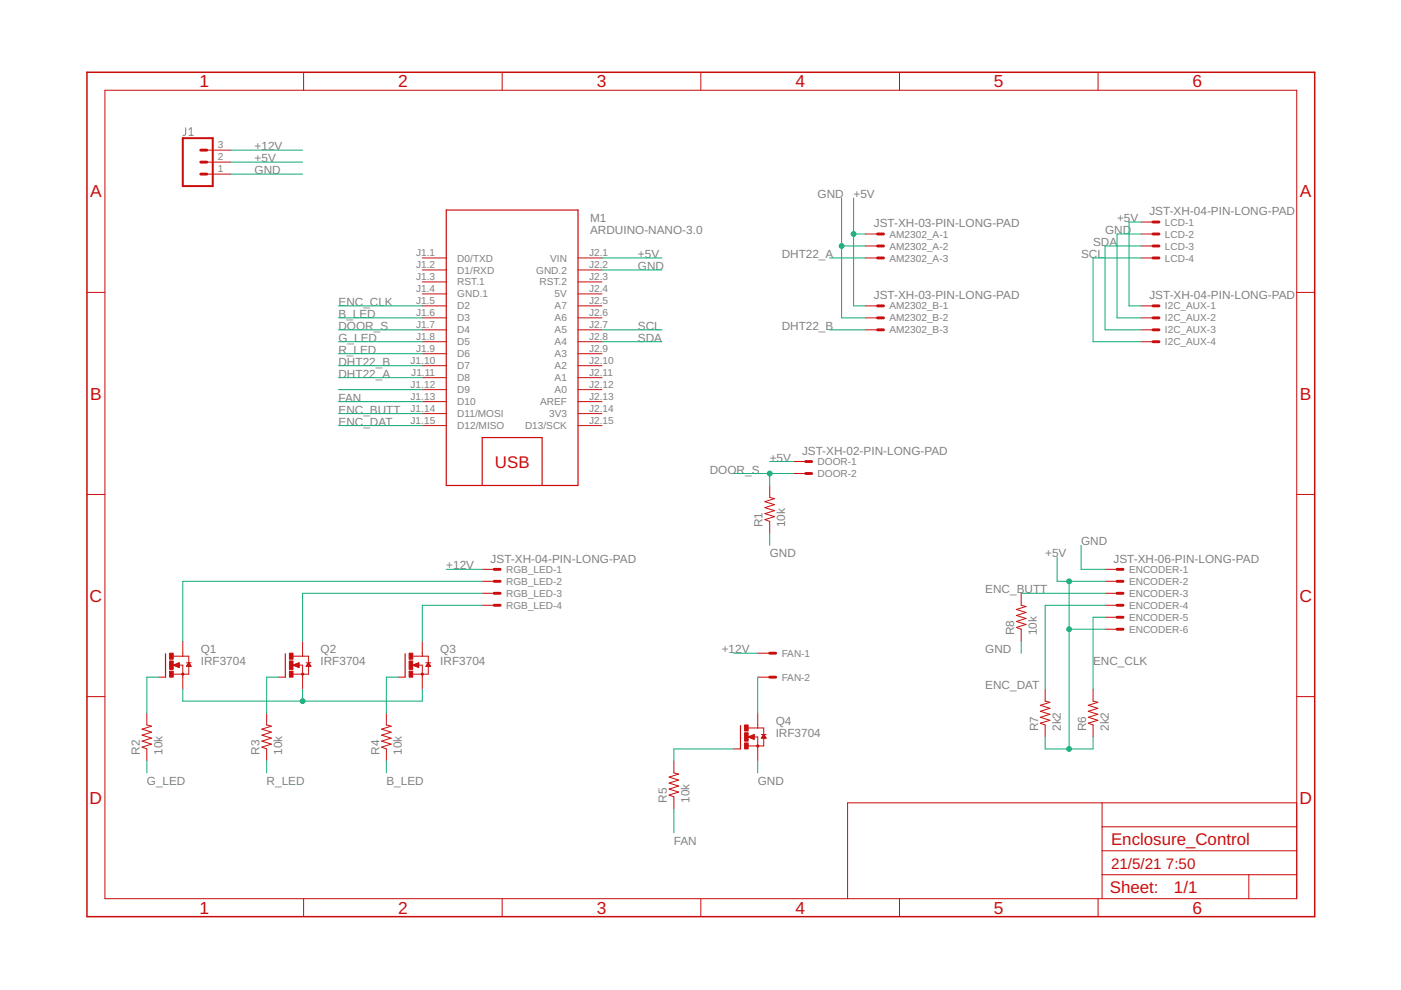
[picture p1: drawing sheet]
<svg xmlns="http://www.w3.org/2000/svg" width="297mm" height="210mm" viewBox="0 0 297 210" stroke-linecap="round" stroke-linejoin="round" font-family="sans-serif">
<path d="M39.4 27.1l-.1 1.4-.5 .2M40.1 28.7h.9M40.1 27.5l.4-.4v1.6" fill="none" stroke="#808080" stroke-width=".21"/>
<g fill="none" stroke="#c90d0c" stroke-width=".21">
<path d="M22.2 19.1h252.7v171.4h-252.7zM64.4 15.3v3.8M106.5 15.3v3.8M148.6 15.3v3.8M190.7 15.3v3.8M232.8 15.3v3.8M43.8 36.9h5.1M43.8 34.4h5.1M43.8 31.8h5.1M89.5 54.7h5.1M89.5 57.2h5.1M89.5 59.8h5.1"/>
<path d="M122.6 54.7h5M122.6 57.2h5M122.6 59.8h5M183.5 54.7h2.6M183.5 49.6h2.6M183.5 52.2h2.6M241.9 54.7h2.6M241.9 49.6h2.6M241.9 52.2h2.6M241.9 47.1h2.6M18.4 62h3.8M89.5 62.3h5.1"/>
<path d="M89.5 64.9h5.1M89.5 67.4h5.1M89.5 69.9h5.1M89.5 72.5h5.1M89.5 75h5.1M89.5 77.5h5.1M122.6 62.3h5M122.6 64.9h5M122.6 67.4h5M122.6 69.9h5M122.6 72.5h5M122.6 75h5"/>
<path d="M122.6 77.5h5M183.5 64.9h2.6M183.5 67.4h2.6M183.5 69.9h2.6M241.9 64.9h2.6M241.9 67.4h2.6M241.9 69.9h2.6M241.9 72.5h2.6M274.9 62h3.8M89.5 80.1h5.1M89.5 82.6h5.1M89.5 85.2h5.1"/>
<path d="M89.5 87.7h5.1M89.5 90.2h5.1M122.6 80.1h5M122.6 82.6h5M122.6 85.2h5M122.6 87.7h5M122.6 90.2h5M168.3 97.9h2.5M18.4 104.8h3.8M163.2 102.9v2.6l1 .2-2 .7 2 .6-2 .6 2 .7-2 .6 2 .6-2 .7 1 .4v2.5M168.3 100.4h2.5M274.9 104.8h3.8"/>
<path d="M36.7 139.1h3.3v1.4M38.8 136v3.1M62.1 139.1h3.3v1.4M64.2 136v3.1M87.5 139.1h3.3v1.4M89.5 136v3.1M102.2 120.7h2.6M102.2 123.3h2.6M102.2 125.8h2.6M102.2 128.3h2.6M160.7 138.5h2.5M216.5 125.8v2.5l1 .3-2 .6 2 .7-2 .6 2 .6-2 .7 2 .6-2 .6 1 .4v2.6"/>
<path d="M234.3 120.7h2.5M234.3 123.3h2.5M234.3 125.8h2.5M234.3 128.3h2.5M234.3 130.9h2.5M234.3 133.4h2.5M18.4 147.7h3.8M31.1 151.2v2.5l1.1 .3-2.1 .6 2.1 .6-2.1 .7 2.1 .6-2.1 .6 2.1 .7-2.1 .6 1 .4v2.5M33.7 143.6h1.4M36.7 141l1.3-.5v1zM36.8 141h2v5.1M37 140.9h1"/>
<path d="M37.1 141.2h.9M37.3 140.8h.7M37.4 141.3h.6M37.6 140.7h.4M37.7 141.4h.3M37.9 140.6h.1M38 141.5h.1M39.5 140.5h1M39.6 141.2h.8M39.7 141h.7M39.8 140.9h.5M39.8 140.8h.4"/>
<path d="M39.9 140.7h.2M40 140.6h.1M40 141.2v1.7h-3.3M40 140.5l.5 .8h-1zM56.5 151.2v2.5l1.1 .3-2.1 .6 2.1 .6-2.1 .7 2.1 .6-2.1 .6 2.1 .7-2.1 .6 1 .4v2.5M59.1 143.6h1.4M62.1 141l1.3 .5M62.1 141l1.3-.5v1M62.1 141h2.1v5.1M62.4 140.9h1M62.5 141.2h.9M62.7 140.8h.7"/>
<path d="M62.8 141.3h.6M63 140.7h.4M63.1 141.4h.3M63.3 140.6h.1M63.4 141.5h.1M64.9 140.5h1M65 141.2h.8M65.1 141h.7M65.2 140.9h.5M65.2 140.8h.4M65.3 140.7h.2M65.4 140.6h.1"/>
<path d="M65.4 141.2v1.7h-3.3M65.4 140.5l.5 .8h-1zM81.9 151.2v2.5l1 .3-2 .6 2 .6-2 .7 2 .6-2 .6 2 .7-2 .6 1 .4v2.5M84.5 143.6h1.4M87.5 141l1.3-.5v1zM87.5 141h2v5.1M87.8 140.9h1M87.8 141.2h1M88.1 140.8h.7M88.2 141.3h.6M88.4 140.7h.4M88.5 141.4h.3"/>
<path d="M88.7 140.6h.1M88.8 141.5h.1M90.3 140.5h1M90.4 141.2h.8M90.5 141h.7M90.6 140.9h.5M90.6 140.8h.4M90.7 140.7h.2M90.8 140.6h.1M90.8 141.2v1.7h-3.3M90.8 140.5l.5 .8h-1zM155.6 158.8h1.4"/>
<path d="M158.6 156.3l1.3-.6v1.1zM158.6 154.3h3.3v1.4M158.7 156.2h1.2M158.9 156.4h1M159 156.1h.9M159.2 156.5h.7M159.3 156h.6M159.5 156.6h.4M159.6 155.9h.3M159.8 156.3h.9v5M159.8 156.7h.1M159.9 155.8h.1"/>
<path d="M160.7 143.6h2.5M160.7 151.2v3.1M161.4 155.7h1M161.4 156.5h1M161.5 156.4h.8M161.6 156.2h.6M161.7 156.1h.5M161.8 156h.3M161.8 155.9h.2M161.9 156.4v1.8h-3.3M161.9 155.7l.5 .8h-1zM161.9 155.8h.1"/>
<path d="M221.6 146.1v2.6l1 .2-2 .6 2 .7-2 .6 2 .6-2 .7 2 .6-2 .6 1 .4v2.6M231.8 146.1v2.6l1 .2-2.1 .6 2.1 .7-2.1 .6 2.1 .6-2.1 .7 2.1 .6-2.1 .6 1.1 .4v2.6M274.9 147.7h3.8M142.9 161.3v2.6l1 .2-2 .7 2 .6-2 .6 2 .7-2 .6 2 .6-2 .7 1 .4v2.5M233.7 170.2v20.3M233.7 175.3h41.2M274.9 170.2h-95.2v20.3M64.4 190.5v3.9M106.5 190.5v3.9M148.6 190.5v3.9M190.7 190.5v3.9M232.8 190.5v3.9"/>
<path d="M233.7 185.5h41.2M233.7 180.4h41.2M264.8 185.5v5"/>
</g>
<path d="M18.4 15.3h260.3v179.1h-260.3z" fill="none" stroke="#c90d0c" stroke-width=".32"/>
<path d="M94.6 44.5h28v58.4h-28zM102.2 102.9v-10.1h12.7v10.1M35.1 138.6v5M60.5 138.6v5M85.9 138.6v5M157 153.8v5" fill="none" stroke="#c90d0c" stroke-width=".25"/>
<g fill="none" stroke="#c90d0c" stroke-width=".61">
<path d="M42.6 31.8h1.2M42.6 34.4h1.2M42.6 36.9h1.2M186.1 49.6h1.2M186.1 52.2h1.2M186.1 54.7h1.2M244.5 49.6h1.2M244.5 52.2h1.2M244.5 54.7h1.2M244.5 47.1h1.2M186.1 64.9h1.2M186.1 67.4h1.2"/>
<path d="M186.1 69.9h1.2M244.5 64.9h1.2M244.5 67.4h1.2M244.5 69.9h1.2M244.5 72.5h1.2M170.8 97.9h1.3M170.8 100.4h1.3M104.8 120.7h1.2M104.8 123.3h1.2M104.8 125.8h1.2M104.8 128.3h1.2M163.2 138.5h1.3"/>
<path d="M236.8 120.7h1.3M236.8 123.3h1.3M236.8 125.8h1.3M236.8 128.3h1.3M236.8 130.9h1.3M236.8 133.4h1.3M163.2 143.6h1.3"/>
</g>
<g fill="none" stroke="#c90d0c" stroke-width=".42">
<path d="M38.8 29.3h6.3v10.2h-6.3z"/>
<circle cx="38.8" cy="142.9" r=".13"/>
<circle cx="64.2" cy="142.9" r=".13"/>
<circle cx="89.5" cy="142.9" r=".13"/>
<circle cx="160.7" cy="158.2" r=".13"/>
</g>
<g fill="#c90d0c" stroke="#c90d0c" stroke-width=".21">
<path d="M36 142.3h.7v1.3h-.7z"/>
<path d="M36 138.5h.7v1.3h-.7z"/>
<path d="M36 140.1h.7v1.8h-.7z"/>
<path d="M61.4 142.3h.7v1.3h-.7z"/>
<path d="M61.4 138.5h.7v1.3h-.7z"/>
<path d="M61.4 140.1h.7v1.8h-.7z"/>
<path d="M86.7 142.3h.8v1.3h-.8z"/>
<path d="M86.7 138.5h.8v1.3h-.8z"/>
<path d="M86.7 140.1h.8v1.8h-.8z"/>
<path d="M157.9 157.5h.7v1.3h-.7z"/>
<path d="M157.9 153.7h.7v1.3h-.7z"/>
<path d="M157.9 155.4h.7v1.7h-.7z"/>
</g>
<g fill="none" stroke="#0dab76" stroke-width=".21">
<path d="M48.9 31.8h15.3M48.9 34.4h15.3M48.9 36.9h15.3M127.6 54.7h12.7M127.6 57.2h12.7M175.9 54.7h7.6M178.4 42v25.4h5.1M178.4 52.2h5.1M181 42v22.9h2.5M181 49.6h2.5M241.9 47.1h-2.5v17.8h2.5M241.9 54.7h-10.1v17.8h10.1"/>
<path d="M241.9 49.6h-5.1v17.8h5.1M241.9 52.2h-7.6v17.7h7.6M71.8 64.9h17.7M71.8 67.4h17.7M71.8 69.9h17.7M71.8 72.5h17.7M71.8 75h17.7M71.8 77.5h17.7M127.6 69.9h12.7M127.6 72.5h12.7M175.9 69.9h7.6M71.8 80.1h17.7"/>
<path d="M71.8 82.6h17.7M71.8 85.2h17.7M71.8 87.7h17.7M71.8 90.2h17.7M163.2 97.9h5.1M155.6 100.4h12.7M163.2 100.4v2.5M163.2 113.1v2.5M224.1 118.2v5.1h10.2M229.2 115.6v5.1h5.1M94.6 120.7h7.6M102.2 125.8h-38v10.2"/>
<path d="M102.2 128.3h-12.7v7.7M102.2 123.3h-63.4v12.7M155.6 138.5h5.1M216.5 125.8h17.8M216.5 136v2.5M226.7 133.4h7.6M226.7 123.3v35.5M234.3 130.9h-2.5v15.2M234.3 128.3h-12.7v17.8M33.7 143.6h-2.6v7.6M38.8 146.1v2.6h50.7v-2.6M59.1 143.6h-2.6v7.6"/>
<path d="M64.2 146.1v2.6M84.5 143.6h-2.6v7.6M155.6 158.8h-12.7v2.5M160.7 143.6v7.6M221.6 156.3v2.5h10.2v-2.5M31.1 161.3v2.6M56.5 161.3v2.6M81.9 161.3v2.6M142.9 171.5v5.1M160.7 161.3v2.6"/>
</g>
<g fill="#0dab76" stroke="#0dab76" stroke-width=".21">
<circle cx="163.2" cy="100.4" r=".51"/>
<circle cx="181" cy="49.6" r=".51"/>
<circle cx="226.7" cy="123.3" r=".51"/>
<circle cx="226.7" cy="133.4" r=".51"/>
<circle cx="226.7" cy="158.8" r=".51"/>
<circle cx="178.4" cy="52.2" r=".51"/>
<circle cx="64.2" cy="148.7" r=".51"/>
</g>
<g font-size="3.7" fill="#c90d0c">
<text x="42.3" y="18.5">1</text>
<text x="84.4" y="18.5">2</text>
<text x="126.5" y="18.5">3</text>
<text x="168.6" y="18.5">4</text>
<text x="210.7" y="18.5">5</text>
<text x="252.9" y="18.5">6</text>
<text x="19.1" y="41.9">A</text>
<text x="275.6" y="41.9">A</text>
<text x="19.1" y="84.7">B</text>
<text x="275.6" y="84.7">B</text>
<text x="19" y="127.6">C</text>
<text x="275.5" y="127.6">C</text>
<text x="19" y="170.4">D</text>
<text x="275.5" y="170.4">D</text>
<text x="42.3" y="193.7">1</text>
<text x="84.4" y="193.7">2</text>
<text x="126.5" y="193.7">3</text>
<text x="168.6" y="193.7">4</text>
<text x="210.7" y="193.7">5</text>
<text x="252.9" y="193.7">6</text>
</g>
<g font-size="3.6" fill="#c90d0c">
<text x="104.9" y="99.1">USB</text>
<text x="235.6" y="179.1">Enclosure_Control</text>
<text x="235.3" y="189.4">Sheet:</text>
<text x="248.9" y="189.3">1/1</text>
</g>
<g font-size="3.2" fill="#c90d0c">
<text x="235.6" y="184.2">21/5/21</text>
<text x="247.2" y="184.2">7:50</text>
</g>
<g font-size="2.5" fill="#808080">
<text x="54" y="31.8">+12V</text>
<text x="54" y="34.4">+5V</text>
<text x="54" y="36.9">GND</text>
<text x="173.3" y="42">GND</text>
<text x="181" y="42">+5V</text>
<text x="125.1" y="47.1">M1</text>
<text x="236.8" y="47.1">+5V</text>
<text x="243.7" y="45.7">JST-XH-04-PIN-LONG-PAD</text>
<text x="125.1" y="49.6">ARDUINO-NANO-3.0</text>
<text x="185.3" y="48.2">JST-XH-03-PIN-LONG-PAD</text>
<text x="231.8" y="52.1">SDA</text>
<text x="234.3" y="49.6">GND</text>
<text x="135.3" y="54.7">+5V</text>
<text x="135.3" y="57.2">GND</text>
<text x="165.7" y="54.7">DHT22_A</text>
<text x="229.2" y="54.7">SCL</text>
<text x="71.8" y="64.8">ENC_CLK</text>
<text x="185.3" y="63.4">JST-XH-03-PIN-LONG-PAD</text>
<text x="243.7" y="63.4">JST-XH-04-PIN-LONG-PAD</text>
<text x="71.8" y="67.4">B_LED</text>
<text x="71.8" y="69.9">DOOR_S</text>
<text x="135.3" y="69.9">SCL</text>
<text x="165.7" y="69.9">DHT22_B</text>
<text x="71.8" y="72.5">G_LED</text>
<text x="71.8" y="75">R_LED</text>
<text x="71.8" y="77.5">DHT22_B</text>
<text x="135.3" y="72.5">SDA</text>
<text x="71.8" y="80.1">DHT22_A</text>
<text x="71.8" y="85.2">FAN</text>
<text x="71.8" y="87.7">ENC_BUTT</text>
<text x="71.8" y="90.2">ENC_DAT</text>
<text x="150.5" y="100.4">DOOR_S</text>
<text x="163.2" y="97.9">+5V</text>
<text x="170" y="96.5">JST-XH-02-PIN-LONG-PAD</text>
<text x="161.7" y="111.8" transform="rotate(-90 161.7 111.8)">R1</text>
<text x="166.5" y="111.8" transform="rotate(-90 166.5 111.8)">10k</text>
<text x="104" y="119.3">JST-XH-04-PIN-LONG-PAD</text>
<text x="163.2" y="118.2">GND</text>
<text x="221.6" y="118.2">+5V</text>
<text x="229.2" y="115.6">GND</text>
<text x="236.1" y="119.3">JST-XH-06-PIN-LONG-PAD</text>
<text x="94.6" y="120.7">+12V</text>
<text x="208.9" y="125.8">ENC_BUTT</text>
<text x="215" y="134.7" transform="rotate(-90 215 134.7)">R8</text>
<text x="219.8" y="134.7" transform="rotate(-90 219.8 134.7)">10k</text>
<text x="42.6" y="141">IRF3704</text>
<text x="42.6" y="138.5">Q1</text>
<text x="68" y="141">IRF3704</text>
<text x="68" y="138.5">Q2</text>
<text x="93.4" y="141">IRF3704</text>
<text x="93.4" y="138.5">Q3</text>
<text x="153" y="138.5">+12V</text>
<text x="208.9" y="138.5">GND</text>
<text x="231.8" y="141">ENC_CLK</text>
<text x="208.9" y="146.1">ENC_DAT</text>
<text x="164.5" y="153.7">Q4</text>
<text x="220.1" y="155" transform="rotate(-90 220.1 155)">R7</text>
<text x="224.9" y="155" transform="rotate(-90 224.9 155)">2k2</text>
<text x="230.3" y="155" transform="rotate(-90 230.3 155)">R6</text>
<text x="235.1" y="155" transform="rotate(-90 235.1 155)">2k2</text>
<text x="29.6" y="160.1" transform="rotate(-90 29.6 160.1)">R2</text>
<text x="34.4" y="160.1" transform="rotate(-90 34.4 160.1)">10k</text>
<text x="55" y="160.1" transform="rotate(-90 55 160.1)">R3</text>
<text x="59.8" y="160.1" transform="rotate(-90 59.8 160.1)">10k</text>
<text x="80.4" y="160.1" transform="rotate(-90 80.4 160.1)">R4</text>
<text x="85.2" y="160.1" transform="rotate(-90 85.2 160.1)">10k</text>
<text x="164.5" y="156.3">IRF3704</text>
<text x="31.1" y="166.4">G_LED</text>
<text x="56.5" y="166.4">R_LED</text>
<text x="81.9" y="166.4">B_LED</text>
<text x="160.7" y="166.4">GND</text>
<text x="141.4" y="170.2" transform="rotate(-90 141.4 170.2)">R5</text>
<text x="146.2" y="170.2" transform="rotate(-90 146.2 170.2)">10k</text>
<text x="142.9" y="179.1">FAN</text>
</g>
<g font-size="2.1" fill="#808080">
<text x="46.2" y="34">2</text>
<text x="46.2" y="31.5">3</text>
<text x="46.2" y="36.6">1</text>
<text x="247" y="47.8">LCD-1</text>
<text x="188.6" y="50.4">AM2302_A-1</text>
<text x="188.6" y="52.9">AM2302_A-2</text>
<text x="247" y="50.4">LCD-2</text>
<text x="247" y="52.9">LCD-3</text>
<text x="88.2" y="54.3">J1.1</text>
<text x="88.2" y="56.9">J1.2</text>
<text x="88.2" y="59.4">J1.3</text>
<text x="97" y="55.4">D0/TXD</text>
<text x="97" y="58">D1/RXD</text>
<text x="113.7" y="58">GND.2</text>
<text x="116.7" y="55.5">VIN</text>
<text x="124.9" y="54.3">J2.1</text>
<text x="124.9" y="56.9">J2.2</text>
<text x="124.9" y="59.4">J2.3</text>
<text x="188.6" y="55.4">AM2302_A-3</text>
<text x="247" y="55.4">LCD-4</text>
<text x="88.2" y="62">J1.4</text>
<text x="88.2" y="64.5">J1.5</text>
<text x="97" y="60.5">RST.1</text>
<text x="97" y="63.1">GND.1</text>
<text x="97" y="65.6">D2</text>
<text x="114.4" y="60.5">RST.2</text>
<text x="117.6" y="63.1">5V</text>
<text x="117.6" y="65.6">A7</text>
<text x="124.9" y="62">J2.4</text>
<text x="124.9" y="64.5">J2.5</text>
<text x="188.6" y="65.6">AM2302_B-1</text>
<text x="247" y="65.6">I2C_AUX-1</text>
<text x="88.2" y="67">J1.6</text>
<text x="88.2" y="69.6">J1.7</text>
<text x="97" y="68.1">D3</text>
<text x="97" y="70.7">D4</text>
<text x="117.6" y="68.1">A6</text>
<text x="117.6" y="70.7">A5</text>
<text x="124.9" y="67">J2.6</text>
<text x="124.9" y="69.6">J2.7</text>
<text x="188.6" y="68.1">AM2302_B-2</text>
<text x="188.6" y="70.7">AM2302_B-3</text>
<text x="247" y="68.1">I2C_AUX-2</text>
<text x="247" y="70.7">I2C_AUX-3</text>
<text x="87.1" y="77.2">J1.10</text>
<text x="88.2" y="72.1">J1.8</text>
<text x="88.2" y="74.6">J1.9</text>
<text x="97" y="73.2">D5</text>
<text x="97" y="75.8">D6</text>
<text x="117.6" y="73.2">A4</text>
<text x="117.6" y="75.8">A3</text>
<text x="124.9" y="72.1">J2.8</text>
<text x="124.9" y="74.6">J2.9</text>
<text x="124.9" y="77.2">J2.10</text>
<text x="247" y="73.2">I2C_AUX-4</text>
<text x="87.1" y="82.3">J1.12</text>
<text x="87.2" y="79.7">J1.11</text>
<text x="97" y="78.3">D7</text>
<text x="97" y="80.8">D8</text>
<text x="97" y="83.4">D9</text>
<text x="117.6" y="78.3">A2</text>
<text x="117.6" y="80.8">A1</text>
<text x="117.6" y="83.4">A0</text>
<text x="124.9" y="79.7">J2.11</text>
<text x="124.9" y="82.3">J2.12</text>
<text x="87.1" y="84.8">J1.13</text>
<text x="87.1" y="87.3">J1.14</text>
<text x="87.1" y="89.9">J1.15</text>
<text x="97" y="85.9">D10</text>
<text x="97" y="88.5">D11/MOSI</text>
<text x="114.5" y="85.9">AREF</text>
<text x="116.4" y="88.5">3V3</text>
<text x="124.9" y="84.8">J2.13</text>
<text x="124.9" y="87.3">J2.14</text>
<text x="124.9" y="89.9">J2.15</text>
<text x="97" y="91">D12/MISO</text>
<text x="111.3" y="91">D13/SCK</text>
<text x="173.3" y="101.2">DOOR-2</text>
<text x="173.3" y="98.6">DOOR-1</text>
<text x="107.3" y="121.5">RGB_LED-1</text>
<text x="107.3" y="124">RGB_LED-2</text>
<text x="239.4" y="121.5">ENCODER-1</text>
<text x="239.4" y="124">ENCODER-2</text>
<text x="107.3" y="126.6">RGB_LED-3</text>
<text x="107.3" y="129.1">RGB_LED-4</text>
<text x="239.4" y="126.6">ENCODER-3</text>
<text x="239.4" y="129.1">ENCODER-4</text>
<text x="239.4" y="131.6">ENCODER-5</text>
<text x="239.4" y="134.2">ENCODER-6</text>
<text x="165.7" y="139.2">FAN-1</text>
<text x="165.7" y="144.3">FAN-2</text>
</g>
</svg>
